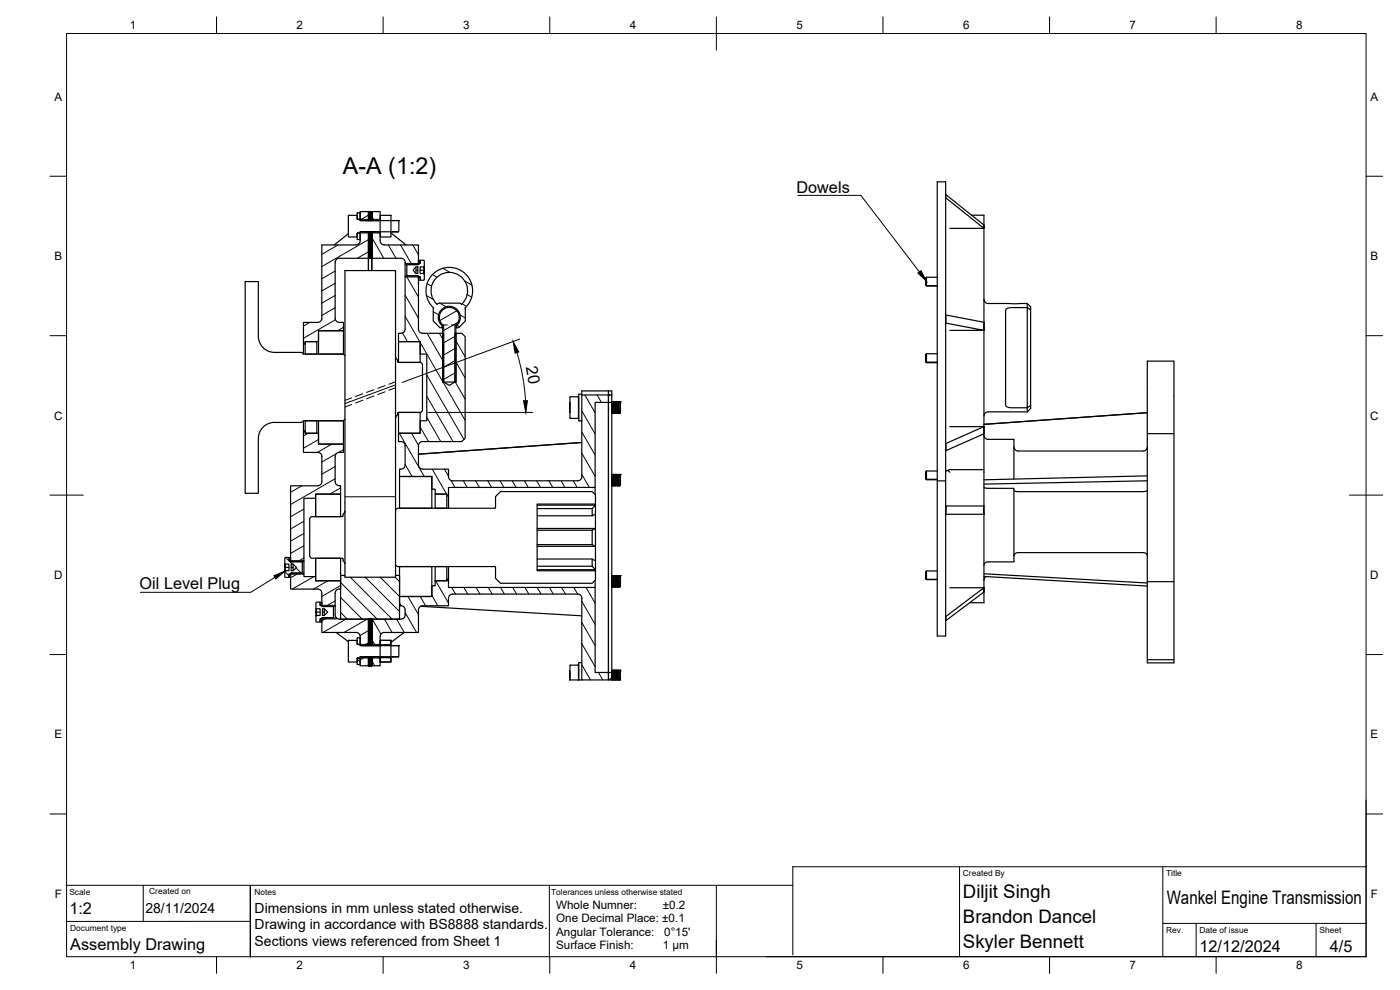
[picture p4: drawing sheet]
<svg xmlns="http://www.w3.org/2000/svg" width="420mm" height="297mm" viewBox="0 0 420 297" stroke-linecap="round" stroke-linejoin="round" font-family="sans-serif">
<!-- layer: Visible -->
<g fill="none" stroke="#000" stroke-width=".36">
<path d="M100.6 78.7v16.8a1.26 1.26 0 0 0 1.2 1.2h1.3v2.5h-7.5v3.3h-4v.7h-.5v-6.5h4.2a1.26 1.26 0 0 0 1.3-1.2M104.5 70.1l-4.2 3.4M107.2 65.7l.1 .1M107.2 65.7v-1.1l-2.6 .1-.1 6.2 2.7 .2v-1.1v1.8h.9M107.2 65.7l.2 .1M107.3 65.8h.7M107.4 65.9h.7v.3h.4l11.2 .1-.1 3.2h-11.5v.4l-.9 .1h.9M108.1 72.2v-2.6h2.5v7.9h-8.8a1.26 1.26 0 0 0-1.2 1.2M108.1 63.5h2.5v2.7h-2.5zM108.1 64v1.7M108.1 70v1.8M108.1 72.2a1.26 1.26 0 0 1-1.3 1.3h-10.2v22"/>
<path d="M108.1 63.9h-.9v1.8M108.1 65.7l-.1 .1M108.6 66.2h.1M108.7 69.5h.1M109.1 66.2h.1M109.6 66.2h.1M110.1 66.2h.1M110.2 69.5h.1M110.6 66.2h.1M110.6 77.5v3.7M110.6 69.6h1v7.9h-1zM110.6 63.5h1v2.7h-1z"/>
<path d="M110.6 69.5v.1M111.1 66.2h.1M111.6 66.2h-.1M111.6 63.5h2.5v2.7h-2.5zM111.6 77.5v3.7M111.6 69.5v.1M111.7 69.5h.1M112.1 66.2h.1M112.6 66.2h.1M112.7 69.5h.1M113.1 66.2h.1M113.6 66.2h.1"/>
<path d="M114.1 66.2h.1M114.1 64.6h3.2v6.5h-3.2zM117.3 69.9l4.6 3.6M117.6 66.2h.1M118.1 66.2h.1M118.2 69.5h.1M118.6 66.2h.1M119.1 66.2h.1M119.6 66.2h-.1M121.6 79.3v3.5M121.6 78.7a1.23 1.23 0 0 0-1.3-1.2h-8.7v-7.9h2.5v2.6a1.26 1.26 0 0 0 1.2 1.3h10.3v5.8h-4v-.6M122.1 79.4h3.3l.7-.4 .1-.9h1l.1 1.9-1.2 .1v2l1.2 .1-.1 1.9h-1l-.1-1-.8-.4h-3.2z"/>
<path d="M125.6 78.1h.5v1h-.5zM127.3 80v2.1v-1h-1.2M291.6 64.6h3.7l-.1 87.2M295.3 68.5v-1l-11.5-9.2v1l11.5 9.2h-10.2M95.6 99.2h7.5v7h-7.5zM103.5 81.2h15.2v92h-15.2zM121.6 98.7v-15.9h4v15.9a1.26 1.26 0 0 0 1.2 1.3M121.6 98.7a1.47 1.47 0 0 1-2 1.3v2.5h6.5v3.7h2v20h-2v3.8h-6.5v2.5a1.45 1.45 0 0 1 2 1.2M124.8 80.1h.6v2l-.7-.2a.87 .87 0 0 1-.6-.8 .87 .87 0 0 1 .6-.9zM124.8 80.1v1.9M124.8 81.1h.6M125.6 83.1h.5l-.1 1-.4-.1z"/>
<path d="M126.8 100h6.3v14.6l1.7 1 1.7-1v-14.6h2.1l1 1v30.5l-1 1h-11.8M127.2 82.1l.1 .1M127.2 80.1l.1 1M130.1 92.4l-.1 3.9 2 2h.7v-.5M131.1 83.2a5.5 5.5 0 0 1 7.8 .3 5.5 5.5 0 0 1-.4 7.8l-.3-.3h-6.7l-.3 .3a5.5 5.5 0 0 1-.1-8.1zM132.7 98.3h.2M132.7 97.8h.2M132.9 97.5v17.1M132.9 97.5a3 3 0 0 1-.2-4.3 3 3 0 0 1 4.3 0 3 3 0 0 1-.2 4.3M136.8 98.3h.2M136.8 97.8h.2M136.8 97.5v17.1h-4"/>
<path d="M137 97.8a3.3 3.3 0 0 0 .2-4.9 3.3 3.3 0 0 0-4.8 0 3.3 3.3 0 0 0 .3 4.9M139.6 92.4v3.9l-2 2h-.6v-.5M139.6 92.4a7 7 0 0 0 .3-10.1 7 7 0 0 0-10.1 0 7 7 0 0 0 .3 10.1M277.8 85.4l.2 .4h3.3M277.8 85.4l.2 .3h3.3M278 83.2v2.6M278 83.2l-.2 .2v2M278 83.2h3.3M283.8 94.5l11.5 2.2v2.4M283.8 94.5v2.4M283.8 94.5v2.4l11.5 2.2h-10.2M295.3 89.8a1.26 1.26 0 0 0 1.3 1.3"/>
<path d="M296.5 91.1h11.8M308.3 92.3l1 .7v28.7l-1 .7zM308.3 91.1l1 1v.9M308.3 91.1v1.2h-4.7a1.34 1.34 0 0 0-1.8 1.4v24.2a8.3 8.3 0 0 0 .3 4.1l1.1 .3 5.1 .1M91.1 103.2v3M91.6 102.5h3.5v3.7h-3.5zM103.1 106.2v.1M103.5 106.8l-.5-.6h-12l-.5-.5h-8.1a4.9 4.9 0 0 1-4.9-4.8v-16.4h-3.9v63.5h3.9v-16.4a4.9 4.9 0 0 1 4.9-4.9l8.1 .1 .5-.6h12l.5-.5M118.7 107.1l.8 1.6h6.8l.5 .5v14l-.5 .5h-6.8l-.8 1.7M119.6 102.5h6.5v6.2h-6.5zM173.4 119l-2.3 .1-.1 4.2M173.4 119h.2"/>
<path d="M173.5 119l.1 .2M173.6 119v.2M173.6 119.2v6.2M173.6 119h.1M174.6 118.5v-1.2h8v1.2v-1.2h1v1.2M174.6 118.4h-.9v7.8h.9M182.6 118.5h1v2.2h-1zM277.8 108.4l.2 .4h3.3M277.8 108.4l.2 .3h3.3M278 106.1v2.7M278 106.1l-.2 .3v2M278 106.1h3.3"/>
<path d="M344.3 108.4h8v90.5h-8zM91.1 126.2v3.1M91.6 126.2h3.5v3.8h-3.5zM95.6 126.2h7.5v7.1h-7.5zM96.6 137v7.5M96.6 137a1.23 1.23 0 0 0-1.3-1.3h-4.2v-6.4h.5v.7h4v3.3h7.5v2.4h-1.3a1.26 1.26 0 0 0-1.2 1.3v7.5a1.26 1.26 0 0 0 1.2 1.2M103.1 126.2h.1M119.6 123.7h6.5v6.3h-6.5zM121.6 133.7v5.8M125.6 133.7v2.6l49-3.6v-14.2h8v2.2h-4v25.5h-44v2.5h-.5v-.4h-3.5v-1.5h-1v-3.8h-9.7v-2.3h.4a1.26 1.26 0 0 0 1.3-1.2M125.6 139.5v-3.2l49-3.5v10.2a1.22 1.22 0 0 1-1.2 1.3h-37.6a1.26 1.26 0 0 1-1.2-1.3v-2.2h-7.8M125.6 139.5a1.26 1.26 0 0 0 1.2 1.3"/>
<path d="M126.8 132.5a1.26 1.26 0 0 0-1.2 1.2M171 121.5h.1M171 121.1v.4M171 122.5v.3M171 122.8v.1M171 123.5v.3M171 123.5h.1M171 121.7v.2M171 123.3l.1 2.2h2.3M171 120.7v.4M171 122.1v.4M171 123.3v.2"/>
<path d="M173.4 125.5h.2M173.6 125.4v.1M173.6 125.4l-.1 .1M173.6 125.5h.1M182.6 120.7v81.1M183.6 121.5l.2 2.5-.2-2.4M183.6 124h2.5M183.8 124l-.2-3.3v81.1M183.8 124h.1M184 120.6l.3 3.4-.3-3.4M184 120.6h.1M184.1 120.6l.2 3.4"/>
<path d="M184.3 124h.1M184.5 120.6l.3 3.4M184.5 120.6h.1M184.6 120.6l.2 3.4M184.8 124h.1M185 120.6l.3 3.4M185 120.6h.1M185.1 120.6l.2 3.4zM185.3 124h.1M185.5 120.6l.3 3.4zM185.6 120.6l.2 3.4M185.8 124h.1"/>
<path d="M186 120.6l.1 .7zM186 120.6h.1M186.1 120.6l-2.5 .1 .2 3.3M186.1 121.2v2.8M186.1 120.6v.7M186.1 120.6v3.4M283.8 133.1v2.1M285.1 128h10.2M295.3 130.6a1.26 1.26 0 0 0 1.3 1.2M295.3 128l-11.5 5.1M295.3 128v2.2l-11.5 5v-2.1M296.5 131.8h7.8v11.9"/>
<path d="M296.5 123.6h11.8M296.6 123.6a1.26 1.26 0 0 0-1.3 1.2M308.3 122.4v1.2M309.3 121.7v.9l-1 1M344.3 123.8l-49 3.5M344.3 130.1h8M344.3 134.1a1.26 1.26 0 0 1-1.2 1.2h-37.5a1.26 1.26 0 0 1-1.3-1.2M94.7 149.5v5.5M94.7 148.3h7.5v6.7h-7.5zM95.3 145.8h-8.1v22.7h4v-19h3.5v-1.2h7.5v-2.5h-.4M96.6 144.5a1.26 1.26 0 0 1-1.3 1.2M103.5 153.4l-.8 1.6h-9.2l-.6 .5v11.5l.6 .5h9.2l.8 1.6"/>
<path d="M119.9 143h9.7v9.5h-9.7zM130.6 148.3h3.5v4.2h-3.5zM134.6 148.7v3.8M161.2 158.6h17.5l-1 .5v4.3l1 .5h-17.5M161.2 151.6h17.5l-1 1v2.2l1-.6M161.2 159.1h16.5M161.2 152.6h16.5M161.2 154.8h16.5M178.6 146.2v2.2M178.7 151.2v-2.7l-1-1h-27.5l-1.5 1.5v3.3l-.2 .2h-29.3l-.5 .5M183.6 143.4l.2 2.3M183.6 143.3l.2 2.4"/>
<path d="M183.6 142.5l.2 3.2M183.6 145.7h2.5M183.8 145.7h.1M184 142.4l.3 3.3M184.1 142.4l.2 3.3M184.3 145.7l-.2-3.3 .2 3.3M184.3 145.7h.1M184.5 142.4l.3 3.3M184.6 142.4l.2 3.3M184.8 145.7h.1M185 142.4l.3 3.3M185.1 142.4l.2 3.3z"/>
<path d="M185.3 145.7h.1M185.5 142.4l.3 3.3M185.8 145.7l-.2-3.3 .2 3.3M185.8 145.7h.1M186 142.4l.1 .7zM186.1 142.4h-2.5l.2 3.3M186.1 143v2.7M186.1 142.4v.7M186.1 142.4v3.3M186.1 142.4h.1M277.8 143.6l.2 .3h3.3M277.8 143.6l.2 .2h3.3"/>
<path d="M278 141.3v2.6M278 141.3l-.2 .3v2M278 141.3h3.3M281.3 144.3v46.5h2.5v-136.2h-2.5v89.7h2.5M283.8 154.3h11.5M283.9 151.8l-.1 2.5M283.9 151.8h11.3M284.5 141.1l.6 .6M295.2 151.8l.1 2.5M295.3 151.8v2.5M295.3 154.3v22M295.3 146.2l1.3 .3"/>
<path d="M295.3 140.9h-10.2l-1.3 .6M296.5 146.5h7.8v22.1h-7.8M304.3 147.1l1.3 .4h37.5l1.2-.4M344.3 144.3l-49 1M344.3 142.8l-49 1.2M85.5 169.1l.1 .2M85.5 170.3l.1 .9M86.7 172.3h.5v1l-.5-.1zM86.7 170.3h-1.2v-1v2.1M86.7 167.2l.5 .1v1h-.5zM87.4 171.9l-.7 .4-.1 1-1.1-.2v-1.7l1.2-.2v-1.9l-1.2-.2 .1-1.9h1l.1 1 .8 .4h3.2v3.3h-3M87.4 169.3h.6l1 1-1 .9h-.6z"/>
<path d="M87.4 170.3h.6M87.4 171.9h.3M88 169.3v1.9M91.2 168.5v3.5M94.7 167.5v5.5M94.7 167.5h7.5v6.8h-7.5zM95.3 176.7h-8.1v-4.7h4v1h3.5v1.3h7.5v2.4h-.4M95.3 176.7a1.26 1.26 0 0 1 1.3 1.3M101.8 176.7a1.26 1.26 0 0 0-1.2 1.3v3.9h-4v-3.9M103.5 172.6h-1.3v13.2h17.7v-13.2h-1.2M118.7 169.5l.5 .5h29.3l.2 .2v3.3l1.5 1.5h27.5l1-1v-2.8h-17.5v-20h17.5v20M119.9 170h9.7v9h-9.7z"/>
<path d="M130.6 170h3.5v4.3h-3.5zM134.6 170v3.8M161.2 167.7h16.5M161.2 163.4h16.5M161.2 169.9h16.5M178.6 174.1v2.2M178.7 168.3l-1-.6v1.1a1.94 1.94 0 0 0 1 2.1h-17.5M183.6 172.8l.2 3.3zM183.6 173.7l.2 2.4M183.6 173.6l.2 2.5M183.6 176.1h2.5M183.6 172.7h2.5"/>
<path d="M183.8 176.1h.1M184 172.7l.3 3.4M184.1 172.7l.2 3.4M184.3 176.1l-.2-3.4 .2 3.4M184.3 176.1h.1M184.5 172.7l.3 3.4M184.6 172.7l.2 3.4M184.8 176.1h.1M185 172.7l.3 3.4M185.1 172.7l.2 3.4zM185.3 176.1h.1M185.5 172.7l.3 3.4"/>
<path d="M185.8 176.1l-.2-3.4 .2 3.4M185.8 176.1h.1M186 172.7l.1 .7zM186.1 173.3v2.8M186.1 172.7v.7M186.1 172.7v3.4M186.1 172.7h.1M277.8 173.6l.2 .3h3.3M277.8 173.6l.2 .2h3.3M278 171.3v2.6M278 171.3l-.2 .3v2M278 171.3h3.3"/>
<path d="M285.1 176.3h10.2M295.3 176.3v1.3M295.3 177.6v3.2h-4.3M295.3 177.6l-11.5 8.7v-1.3M295.3 173l49 2.8M295.3 172.2l49 2.7M295.3 176.3l-11.5 8.7M295.3 176.4v1.2M295.9 173l-.4 .4-.2 .7M296.6 168.6l-.8 .2-.5 .8M304.3 166.8l.3-.6 1-.4h37.5l1 .4 .2 .6M344.3 174.5h8"/>
<path d="M94.8 182.5l.2 .2M94.8 183.7l.2 .5-.2 .5h.2M96.1 185.7h.5l-.1 1-.4-.1zM96.1 180.7h.5v1h-.5zM96.1 183.7h-1.3l.2-.5-.2-.5v2.1M96.8 182l-.7-.4-.2-.9-1.1 .1v1.7l1.3 .2v2l-1.3 .1 .2 1.9h.9l.2-1 .8-.4h3.2v-3.3h-3.1M96.8 182.7h.5l1 1-1 1h-.5zM96.8 183.7h.5M96.8 182h.2M97.3 182.7v2M100.6 181.9a6.2 6.2 0 0 0 .4 3.5M100.9 189.8l3.6 2.7"/>
<path d="M101 185.4l.8 .4h8.8v7.9h-2.5v-2.7M101 185.4h-4.4v4.4l10.2-.1a1.26 1.26 0 0 1 1.3 1.3M107.2 197.6h.9M107.2 197.6v1.7h.9M107.2 193.2v-1.1h-2.5l-.2 .2 .1 6.3h2.6v-1M107.2 193.2l.2 .2M107.4 193.4h.7v.3h11.5l.1 3.2-11.6 .2v.3l-.9 .2M108.1 197.1h2.5v2.7h-2.5zM108.1 191.5v1.7M108.1 197.6v1.7M108.1 191.5l-.9-.1v1.8M108.1 193.2h-.9"/>
<path d="M108.7 197.1h.1M109.1 193.7h.1M110.2 197.1h.1M110.6 197.1h1v2.7h-1zM110.6 185.8h1v7.9h-1zM110.6 193.7h.1M111.5 193.7h.1M111.6 197.1h2.5v2.7h-2.5zM111.6 193.7h.1M111.7 197.1h.1M112.7 197.1h.1M113.1 193.7h.1"/>
<path d="M114.1 197.4l.2-.2 .2 .2 .2-.3 .3 .3 .2-.3 .3 .3 .2-.3 .3 .3 .2-.3 .3 .3 .2-.3 .3 .3 .1-.2 .2 .2v1.2h-3.2zM114.1 192.1h3.2v1.3l-.3 .3-.2-.3-.3 .3-.2-.3-.3 .3-.2-.3-.3 .3-.3-.3-.2 .3-.3-.3-.2 .3-.4-.3zM114.1 192.1h3.2v6.5h-3.2zM118.2 197.1h.1M118.6 193.7h.1M119.5 193.7h.1M120.3 181.8h-.4v-2.8h9.7v-3.2h1v-1.5h3.5v-.5h.5v2.5h44v25.5h4v2.2h-8v-24.5a1.22 1.22 0 0 0-1.2-1.3l-37.6 .1a1.22 1.22 0 0 0-1.2 1.2v2.3h-7.8M120.3 181.7a1.26 1.26 0 0 1 1.3 1.3M121.3 189.8l-4 3M121.6 183v1.5M126.2 181.9l48.4 2.9M126.8 181.7a1.26 1.26 0 0 0-1.2 1.3v6.8l-10.3-.1a1.26 1.26 0 0 0-1.2 1.3v2.7h-2.5v-7.9h8.7a1.26 1.26 0 0 0 1.3-1.3"/>
<path d="M173.4 199.6h-2.3l-.1 4.2M173.4 199.6h.2M173.5 199.5l.1 .2M173.6 199.6v.1M173.6 199.7v4.3M173.6 199.6h.1M173.8 198.8h.7M173.8 198.8l-.1 5.2M174.5 198.8l.1 .1M283.8 185v1.3M344.3 197.9h8M171 202h.1"/>
<path d="M171 201.6v.4M171 203.1v.2M171 203.3v.2M171 203.8v.2h2.7M171 202.2v.2M171 201.2v.4M171 202.7v.4M171 203.8v.2M173.7 204h.9M182.6 201.8h1v2.2h-1zM183.6 202l.1 2-.1-1.9M184 201.1l.3 2.9-.2-2.9"/>
<path d="M184.5 201.1l.2 2.9zM184.6 201.1l.2 2.9zM185.1 201.1l.2 2.9zM185.2 204l-.2-2.9 .2 2.9M185.5 201.1l.2 2.9-.2-2.9M185.6 201.1l.2 2.9zM186.1 201.1l.1 2.9h-2.6M186.1 201.1l-2.5 .1 .2 2.8-.2-2.8M186.1 201.7l-.1-.6 .1 .7M186.1 201.2v2.8"/>
</g>
<g fill="#000">
<circle cx="108.2" cy="69.5" r=".18"/>
<circle cx="108.6" cy="66.2" r=".18"/>
<circle cx="108.8" cy="69.5" r=".18"/>
<circle cx="109.2" cy="69.5" r=".18"/>
<circle cx="109.6" cy="66.2" r=".18"/>
<circle cx="109.7" cy="69.5" r=".18"/>
<circle cx="110.1" cy="66.2" r=".18"/>
<circle cx="110.3" cy="69.5" r=".18"/>
<circle cx="110.6" cy="66.2" r=".18"/>
<circle cx="110.7" cy="69.5" r=".18"/>
<circle cx="111.1" cy="66.2" r=".18"/>
<circle cx="111.3" cy="69.5" r=".18"/>
<circle cx="111.6" cy="66.2" r=".18"/>
<circle cx="111.7" cy="69.5" r=".18"/>
<circle cx="112.1" cy="66.2" r=".18"/>
<circle cx="112.2" cy="69.5" r=".18"/>
<circle cx="112.6" cy="66.2" r=".18"/>
<circle cx="112.8" cy="69.5" r=".18"/>
<circle cx="113.2" cy="69.5" r=".18"/>
<circle cx="113.6" cy="66.2" r=".18"/>
<circle cx="113.7" cy="69.5" r=".18"/>
<circle cx="114.1" cy="66.2" r=".18"/>
<circle cx="117.6" cy="66.2" r=".18"/>
<circle cx="117.8" cy="69.5" r=".18"/>
<circle cx="118.1" cy="66.2" r=".18"/>
<circle cx="118.3" cy="69.5" r=".18"/>
<circle cx="118.7" cy="69.5" r=".18"/>
<circle cx="119.1" cy="66.2" r=".18"/>
<circle cx="119.3" cy="69.5" r=".18"/>
<circle cx="119.6" cy="66.2" r=".18"/>
<circle cx="183.8" cy="124" r=".18"/>
<circle cx="184.1" cy="120.6" r=".18"/>
<circle cx="184.6" cy="120.6" r=".18"/>
<circle cx="184.8" cy="124" r=".18"/>
<circle cx="185.1" cy="120.6" r=".18"/>
<circle cx="185.3" cy="124" r=".18"/>
<circle cx="185.6" cy="120.6" r=".18"/>
<circle cx="185.8" cy="124" r=".18"/>
<circle cx="186.1" cy="120.6" r=".18"/>
<circle cx="184" cy="142.4" r=".18"/>
<circle cx="184.1" cy="142.4" r=".18"/>
<circle cx="184.5" cy="142.4" r=".18"/>
<circle cx="184.6" cy="142.4" r=".18"/>
<circle cx="185" cy="142.4" r=".18"/>
<circle cx="185.1" cy="142.4" r=".18"/>
<circle cx="185.6" cy="142.4" r=".18"/>
<circle cx="186" cy="142.4" r=".18"/>
<circle cx="186.1" cy="142.4" r=".18"/>
<circle cx="184" cy="172.7" r=".18"/>
<circle cx="184.1" cy="172.7" r=".18"/>
<circle cx="184.5" cy="172.7" r=".18"/>
<circle cx="184.6" cy="172.7" r=".18"/>
<circle cx="185" cy="172.7" r=".18"/>
<circle cx="185.1" cy="172.7" r=".18"/>
<circle cx="185.6" cy="172.7" r=".18"/>
<circle cx="186" cy="172.7" r=".18"/>
<circle cx="186.1" cy="172.7" r=".18"/>
<circle cx="108.2" cy="197.1" r=".18"/>
<circle cx="108.6" cy="193.7" r=".18"/>
<circle cx="108.8" cy="197.1" r=".18"/>
<circle cx="109.1" cy="193.7" r=".18"/>
<circle cx="109.2" cy="197.1" r=".18"/>
<circle cx="109.6" cy="193.7" r=".18"/>
<circle cx="109.7" cy="197.1" r=".18"/>
<circle cx="110.1" cy="193.7" r=".18"/>
<circle cx="110.3" cy="197.1" r=".18"/>
<circle cx="110.6" cy="193.7" r=".18"/>
<circle cx="110.6" cy="197.1" r=".18"/>
<circle cx="110.7" cy="197.1" r=".18"/>
<circle cx="111.1" cy="193.7" r=".18"/>
<circle cx="111.3" cy="197.1" r=".18"/>
<circle cx="111.6" cy="193.7" r=".18"/>
<circle cx="111.6" cy="197.1" r=".18"/>
<circle cx="111.7" cy="197.1" r=".18"/>
<circle cx="112.1" cy="193.7" r=".18"/>
<circle cx="112.2" cy="197.1" r=".18"/>
<circle cx="112.6" cy="193.7" r=".18"/>
<circle cx="112.8" cy="197.1" r=".18"/>
<circle cx="113.1" cy="193.7" r=".18"/>
<circle cx="113.2" cy="197.1" r=".18"/>
<circle cx="113.6" cy="193.7" r=".18"/>
<circle cx="113.7" cy="197.1" r=".18"/>
<circle cx="114.1" cy="193.7" r=".18"/>
<circle cx="117.6" cy="193.7" r=".18"/>
<circle cx="117.8" cy="197.1" r=".18"/>
<circle cx="118.1" cy="193.7" r=".18"/>
<circle cx="118.3" cy="197.1" r=".18"/>
<circle cx="118.6" cy="193.7" r=".18"/>
<circle cx="118.7" cy="197.1" r=".18"/>
<circle cx="119.1" cy="193.7" r=".18"/>
<circle cx="119.3" cy="197.1" r=".18"/>
<circle cx="119.6" cy="193.7" r=".18"/>
<circle cx="184" cy="201.1" r=".18"/>
<circle cx="184.1" cy="201.1" r=".18"/>
<circle cx="184.5" cy="201.1" r=".18"/>
<circle cx="184.6" cy="201.1" r=".18"/>
<circle cx="185" cy="201.1" r=".18"/>
<circle cx="185.1" cy="201.1" r=".18"/>
<circle cx="185.6" cy="201.1" r=".18"/>
<circle cx="186" cy="201.1" r=".18"/>
<circle cx="186.1" cy="201.1" r=".18"/>
</g>
<!-- layer: Visible Narrow -->
<g fill="none" stroke="#000" stroke-width=".3">
<path d="M108.1 69.9h6M108.1 65.8h6M121.6 79h4M121.6 83.1h4M132.8 100v14.6M133.2 97.5v17.1M136.5 97.5v17.1M136.9 100v14.6M87.2 172.3h4M87.2 168.2h4M96.6 185.7h4.4M96.6 181.6h4"/>
<path d="M108.1 197.4h6M108.1 193.3h6"/>
</g>
<!-- layer: Hidden Narrow -->
<path d="M132.9 97.5h1.3M135.4 97.5h1.4" fill="none" stroke="#000" stroke-width=".3"/>
<!-- layer: BORDER -->
<g fill="none" stroke="#000" stroke-width=".3">
<path d="M20 10.1h390v276.9h-390zM65 5.1v5M115 5.1v5M165 5.1v5M215 5.1v10M265 5.1v5M315 5.1v5M365 5.1v5M15 52.9h5M410 52.9h5M15 100.7h5M410 100.7h5"/>
<path d="M15 148.6h10M405 148.6h10M15 196.4h5M410 196.4h5M15 244.2h5M410 244.2h5M65 287v5M115 287v5M165 287v5M215 282.1v9.9M265 287v5M315 287v5"/>
<path d="M365 287v5"/>
</g>
<!-- layer: TITLEBLOCK -->
<g fill="none" stroke="#000" stroke-width=".3">
<path d="M237.9 260v26.5M410 240.1v46.9h-180M19.8 265.6h218.1M43 265.6v10.9M75.1 265.7v21.5v-21.5M75.1 276.4l-55 .1M164.9 265.9v21.4M215 265.9v21.4M237.9 260.1h172.1M288 260.1v26.9M349 277.1h61M349 260.1v26.9"/>
<path d="M359 277.1v9.9M395 277.1v9.9"/>
</g>
<!-- layer: Leaders -->
<path d="M275.5 81.9l.9-.7 1.6 3.2zM82.2 172.7l3.3-1.3-2.7 2.3z" fill="#000" stroke="#000" stroke-width=".3"/>
<path d="M239.4 58.6h19l17.5 23M82.5 173.2l-7.3 4.5h-33.1" fill="none" stroke="#000" stroke-width=".3"/>
<!-- layer: Hatching -->
<g fill="none" stroke="#000" stroke-width=".3">
<path d="M101.5 73.5l-4.9 2.8M108.3 69.6l-.2 .1M110.6 77.5h.1M110.7 77.5h.1M110.6 77.4l.1 .1zM110.6 77.4l.2 .1zM110.6 77.4l.2 .1M110.6 77.3l.3 .2zM110.6 77.3l.3 .2M110.6 77.3l.4 .2zM110.6 77.2l.4 .3zM110.6 77.2l.5 .3z"/>
<path d="M110.6 77.2l.5 .3M110.6 77.1l.7 .4M110.6 77.1l.7 .4zM110.6 77l.8 .5zM110.6 77l.8 .5M110.6 76.9l1 .6M110.6 76.9l1 .6zM110.6 76.8l1 .6M110.6 76.8l1 .6zM110.6 76.7l1 .7M110.6 76.7l1 .6zM110.6 76.6l1 .6"/>
<path d="M110.6 76.6l1 .6zM110.6 76.5l1 .7M110.6 76.5l1 .6zM110.6 76.5l1 .6M110.6 76.4l1 .6zM110.6 76.4l1 .6M110.6 76.3l1 .6zM110.6 76.3l1 .6M110.6 76.2l1 .6zM110.6 76.2l1 .6M110.6 76.1l1 .6zM110.6 76.1l1 .6"/>
<path d="M110.6 76l1 .6zM110.6 76l1 .6M110.6 75.9l1 .6zM110.6 75.9l1 .6M110.6 75.8l1 .6zM110.6 75.8l1 .6M110.6 75.7l1 .6zM110.6 75.7l1 .6M110.6 75.7l1 .5zM110.6 75.6l1 .6M110.6 75.6l1 .6zM110.6 75.6l1 .5z"/>
<path d="M110.6 75.5l1 .6M110.6 75.5l1 .6zM110.6 75.4l1 .6M110.6 75.4l1 .6zM110.6 75.3l1 .6M110.6 75.3l1 .6zM110.6 75.2l1 .6M110.6 75.2l1 .6zM110.6 75.1l1 .7M110.6 75.1l1 .6zM110.6 75l1 .7M110.6 75l1 .6z"/>
<path d="M110.6 75l1 .6M110.6 74.9l1 .6zM110.6 74.9l1 .6M110.6 74.8l1 .6zM110.6 74.8l1 .6M110.6 74.7l1 .6zM110.6 74.7l1 .6M110.6 74.6l1 .6zM110.6 74.6l1 .6M110.6 74.5l1 .6zM110.6 74.5l1 .6M110.6 74.5l1 .5z"/>
<path d="M110.6 74.4l1 .6zM110.6 74.4l1 .6M110.6 74.3l1 .6zM110.6 74.3l1 .6M110.6 74.2l1 .6zM110.6 74.2l1 .6M110.6 74.2l1 .5zM110.6 74.1l1 .6M110.6 74.1l1 .6zM110.6 74l1 .6M110.6 74l1 .6zM110.6 73.9l1 .6"/>
<path d="M110.6 73.9l1 .6zM110.6 73.8l1 .7M110.6 73.8l1 .6zM110.6 73.7l1 .6M110.6 73.7l1 .6zM110.6 73.6l1 .7M110.6 73.6l1 .6zM110.6 73.6l1 .6M110.6 73.5l1 .6zM110.6 73.5l1 .6M110.6 73.4l1 .6zM110.6 73.4l1 .6"/>
<path d="M110.6 73.3l1 .6zM110.6 73.3l1 .6M110.6 73.2l1 .6zM110.6 73.2l1 .6M110.6 73.1l1 .6zM110.6 73.1l1 .6M110.6 73.1l1 .5zM110.6 73l1 .6zM110.6 73l1 .6M110.6 72.9l1 .6zM110.6 72.9l1 .6M110.6 72.8l1 .6"/>
<path d="M110.6 72.8l1 .5zM110.6 72.7l1 .6M110.6 72.7l1 .6zM110.6 72.6l1 .6M110.6 72.6l1 .6zM110.6 72.5l1 .6M110.6 72.5l1 .6zM110.6 72.4l1 .6M110.6 72.4l1 .6zM110.6 72.3l1 .6M110.6 72.3l1 .6zM110.6 72.2l1 .7"/>
<path d="M110.6 72.2l1 .6zM110.6 72.1l1 .7M110.6 72.1l1 .6zM110.6 72.1l1 .6M110.6 72l1 .6zM110.6 72l1 .6M110.6 71.9l1 .6zM110.6 71.8l1 .6zM110.6 71.8l1 .6M110.6 71.7l1 .6zM110.6 71.7l1 .6M110.6 71.6l1 .6z"/>
<path d="M110.6 71.6l1 .6M110.6 71.6l1 .5zM110.6 71.5l1 .6zM110.6 71.5l1 .6M110.6 71.4l1 .6zM110.6 71.4l1 .6M110.6 71.3l1 .6M110.6 71.3l1 .6zM110.6 71.2l1 .6M110.6 71.2l1 .6zM110.6 71.1l1 .6M110.6 71.1l1 .6z"/>
<path d="M110.6 71l1 .6M110.6 71l1 .6zM110.6 70.9l1 .7M110.6 70.9l1 .6zM110.6 70.8l1 .6M110.6 70.8l1 .6zM110.6 70.7l1 .7M110.6 70.7l1 .6zM110.6 70.7l1 .6M110.6 70.6l1 .6zM110.6 70.6l1 .6M110.6 70.5l1 .6z"/>
<path d="M110.6 70.5l1 .6M110.6 70.4l1 .6zM110.6 70.4l1 .6M110.6 70.3l1 .6zM110.6 70.3l1 .6M110.6 70.2l1 .6zM110.6 70.2l1 .6M110.6 70.2l1 .5zM110.6 70.1l1 .6M110.6 70l1 .6zM110.6 70l1 .6M110.6 69.9l1 .6z"/>
<path d="M110.6 69.9l1 .6M110.6 69.9l1 .5zM110.6 69.8l1 .6M110.6 69.8l1 .6zM110.6 69.7l1 .6M110.6 69.7l1 .6zM110.6 69.6l1 .6M110.6 69.6l1 .6zM110.6 66.2h.1M110.7 66.2h.1M110.6 66.1l.1 .1zM110.6 66.1l.2 .1z"/>
<path d="M110.6 66l.3 .2-.3-.1M110.6 66l.4 .2zM110.6 65.9l.4 .3zM110.6 65.9l.5 .3zM110.6 65.9l.5 .3M110.6 65.8l.7 .4M110.6 65.8l.7 .4zM110.6 65.7l.8 .5zM110.6 65.7l.8 .5M110.6 65.6l.9 .6zM110.6 65.6l1 .6M110.6 65.6l1 .6z"/>
<path d="M110.6 65.5l1 .6zM110.6 65.5l1 .6M110.6 65.5l1 .5zM110.6 65.4l1 .6M110.6 65.4l1 .6zM110.6 65.3l1 .6M110.6 65.3l1 .6zM110.6 65.2l1 .6M110.6 65.2l1 .6zM110.6 65.1l1 .7M110.6 65.1l1 .6zM110.6 65l1 .6"/>
<path d="M110.6 65l1 .6zM110.6 64.9l1 .7M110.6 64.9l1 .6zM110.6 64.9l1 .6M110.6 64.8l1 .6zM110.6 64.8l1 .6M110.6 64.7l1 .6zM110.6 64.7l1 .6M110.6 64.6l1 .6zM110.6 64.6l1 .6M110.6 64.5l1 .6zM110.6 64.5l1 .6"/>
<path d="M110.6 64.4l1 .6zM110.6 64.4l1 .6M110.6 64.4l1 .5zM110.6 64.3l1 .6zM110.6 64.3l1 .6M110.6 64.2l1 .6zM110.6 64.2l1 .6M110.6 64.1l1 .6M110.6 64.1l1 .6zM110.6 64l1 .6M110.6 64l1 .6zM110.6 64l1 .5z"/>
<path d="M110.6 63.9l1 .6M110.6 63.9l1 .6zM110.6 63.8l1 .6M110.6 63.8l1 .6zM110.6 63.7l1 .6M110.6 63.7l1 .6zM110.6 63.6l1 .6M110.6 63.6l1 .6zM110.6 63.5l1 .7M110.6 63.5l1 .6zM110.6 64.5l-2.5 1.5M110.6 75.6l-3.4 1.9"/>
<path d="M110.6 69.6l1 .5M110.6 69.6l1 .5zM110.6 63.5l1 .6M110.7 69.6l.9 .5zM110.7 63.5l.9 .5zM110.8 69.6l.8 .4M110.8 69.6l.8 .4zM110.9 69.6l.7 .4M110.9 63.5l.7 .5M111 69.6l.6 .3zM111 63.5l.6 .4M111 63.5l.6 .3z"/>
<path d="M111 66.2l-.4-.3 .4 .3M111 63.5l.6 .3-.5-.3M111.1 66.2l-.5-.3 .5 .3M111.1 77.5l-.5-.4 .6 .4M111.1 63.5l.5 .3M111.1 66.2l-.5-.4 .7 .4M111.1 63.5l.5 .2M111.2 69.6l.4 .3M111.3 69.6l.3 .2M111.3 69.6l.3 .2zM111.3 77.5l-.7-.4 .7 .4M111.3 69.6l.3 .1-.3-.1"/>
<path d="M111.3 63.5l.3 .2zM111.3 69.6l.3 .1zM111.4 69.6l.2 .1zM111.4 63.5l.2 .1zM111.4 66.2l-.8-.5 .8 .5M111.4 63.5l.2 .1M111.4 77.5l-.8-.6 .9 .6M111.5 63.5l.1 .1zM111.5 66.2l-.9-.6 1 .6M111.5 63.5h.1M111.5 69.6l.1 .1M111.6 69.6h.1"/>
<path d="M111.6 77.5l-1-.6 1 .6M111.6 77.4l-1-.6 1 .6M111.6 77.3l-1-.6 1 .6M111.6 77.2l-1-.6 1 .6M111.6 77.1l-1-.6 1 .6M111.6 77l-1-.6 1 .6M111.6 76.9l-1-.6 1 .6M111.6 76.8l-1-.6 1 .6M111.6 76.7l-1-.6 1 .6M111.6 76.5l-1-.5 1 .5M111.6 76.5l-1-.6 1 .6M111.6 76.4l-1-.6 1 .6"/>
<path d="M111.6 76.3l-1-.6 1 .6M111.6 76.2l-1-.6 1 .6M111.6 76.1l-1-.6 1 .6M111.6 76l-1-.6 1 .6M111.6 75.9l-1-.6 1 .6M111.6 75.8l-1-.6 1 .6M111.6 75.7l-1-.6 1 .6M111.6 75.6l-1-.6 1 .6M111.6 75.5l-1-.6 1 .6M111.6 75.4l-1-.6 1 .6M111.6 75.3l-1-.6 1 .6M111.6 75.1l-1-.5 1 .5"/>
<path d="M111.6 75.1l-1-.6 1 .6M111.6 75l-1-.6 1 .6M111.6 74.9l-1-.6 1 .6M111.6 74.8l-1-.6 1 .6M111.6 74.7l-1-.6 1 .6M111.6 74.6l-1-.6 1 .6M111.6 74.5l-1-.6 1 .6M111.6 74.4l-1-.6 1 .6M111.6 74.3l-1-.6 1 .6M111.6 74.2l-1-.6 1 .6M111.6 74.1l-1-.6 1 .6M111.6 74l-1-.6 1 .6"/>
<path d="M111.6 73.9l-1-.6 1 .6M111.6 73.8l-1-.6 1 .6M111.6 73.7l-1-.6 1 .6M111.6 73.6l-1-.6 1 .6M111.6 73.5l-1-.6 1 .6M111.6 73.4l-1-.6 1 .6M111.6 73.3l-1-.6 1 .6M111.6 73.2l-1-.6 1 .6M111.6 73.1l-1-.6 1 .6M111.6 73l-1-.6 1 .6M111.6 72.9l-1-.6 1 .6M111.6 72.8l-1-.6 1 .6"/>
<path d="M111.6 72.7l-1-.6 1 .6M111.6 72.6l-1-.6 1 .6M111.6 72.5l-1-.6 1 .6M111.6 72.5l-1-.6 1 .5-1-.5 1 .5-1-.5-14 8.1M111.6 72.4l-1-.6 1 .6M111.6 72.2l-1-.5 1 .5M111.6 72.2l-1-.6 1 .6M111.6 72.1l-1-.6 1 .6M111.6 72l-1-.6 1 .6M111.6 71.9l-1-.6 1 .6M111.6 71.8l-1-.6 1 .6M111.6 71.7l-1-.6 1 .6"/>
<path d="M111.6 71.6l-1-.6 1 .6M111.6 71.5l-1-.6 1 .6M111.6 71.4l-1-.6 1 .6M111.6 71.3l-1-.6 1 .6M111.6 71.2l-1-.6 1 .6M111.6 71.1l-1-.6 1 .6M111.6 71l-1-.6 1 .6M111.6 70.9l-1-.6 1 .6M111.6 70.8l-1-.6 1 .6M111.6 70.7l-1-.6 1 .6M111.6 70.6l-1-.6 1 .6M111.6 70.5l-1-.6 1 .6"/>
<path d="M111.6 70.4l-1-.6 1 .6M111.6 70.3l-1-.6 1 .6M111.6 70.2l-1-.6 1 .6M111.6 70.1l-.9-.5 .9 .5M111.6 70l-.8-.4 .8 .4M111.6 69.9l-.6-.3 .6 .3M111.6 69.7l-.2-.1 .2 .1M111.6 66.1l-1-.6 1 .6M111.6 66l-1-.6 1 .6M111.6 65.9l-1-.6 1 .6M111.6 65.8l-1-.6 1 .6M111.6 65.7l-1-.6 1 .6"/>
<path d="M111.6 65.6l-1-.6 1 .6M111.6 65.5l-1-.6 1 .6M111.6 65.4l-1-.6 1 .6M111.6 65.3l-1-.6 1 .6M111.6 65.2l-1-.5 1 .5M111.6 65.1l-1-.6 1 .6M111.6 65l-1-.6 1 .6M111.6 64.9l-1-.6 1 .6M111.6 64.8l-1-.6 1 .6M111.6 64.7l-1-.6 1 .6M111.6 64.6l-1-.6 1 .6M111.6 64.5l-1-.6 1 .6"/>
<path d="M111.6 64.4l-1-.6 1 .6M111.6 64.3l-1-.6 1 .6M111.6 64.2l-1-.6 1 .6M111.6 64.1l-1-.6 1 .6M111.6 63.9l-.7-.4 .7 .4M111.6 63.8l-.6-.3 .6 .3M111.6 63.8l-.5-.3 .5 .3M111.6 71.3l3.6 6.2M111.6 64.9l.7 1.3M111.6 63.5h.1M116.5 73.5l2.4 4M120.2 73.5l3.4 5.8"/>
<path d="M123.9 73.5l1.7 3M126.1 78.6l-.3 .5M92.9 96.7l-1.8 1.1M100.6 81.3l-4 2.3M100.6 85l-4 2.3M100.6 88.7l-4 2.3M100.6 92.3l-4 2.3M100.7 95.9l-9.6 5.6M103.1 98.2l-1.8 1M120.8 99.9l1.5 2.6M121.6 94.9l4.4 7.6M121.6 88.6l4 6.9"/>
<path d="M121.9 82.8l3.7 6.4M128 88.7l2 1.1M128.2 100l4.9 8.6M128.2 85.1l1.3 .8M129.8 82.4l1.3 .8M130 93.5l1.6 .9M131.8 100l1.3 2.2M132 91l1.9 1.1M132.9 80.5l2.2 1.3M137.1 93.2l-5.1 3M137.2 97.6l.7 .5M137.5 96.7l-4.6 2.6"/>
<path d="M138.1 94.5l1.6 .9M138.7 91.2l1.3 .8M139.5 84.3l2.1 1.2M140.2 88.4l1.4 .8M126.1 102.7l13.5 23.4M128.1 118.9l7.9 13.6M128.1 112.6l11.1 19.3M136.5 114.5l3.1 5.3M136.5 108.1l3.1 5.3M136.5 101.8l3.1 5.3M136.8 100.7l-3.9 2.3M136.8 104.4l-3.9 2.3"/>
<path d="M136.8 108.1l-3.9 2.2M136.8 111.7l-3.9 2.3M175.5 118.5l3.1 5.3M179.2 118.5l1.3 2.2M183 118.5l-.4 .4M92.5 130l-1.4 .8M95.6 131.9l-4.5 2.6M99.6 133.3l-4.4 2.4M100.6 140l-4 2.3M101 136.1l-4.4 2.5M103.1 134.9l-1.6 .9M119.8 130l7.5 12.9"/>
<path d="M121.6 139.4l2.1 3.5M123.5 130l2.1 3.6M126.1 128.1l2.5 4.4M127 136.1l.1 .1M128.1 125.3l4.2 7.2M130.6 135.9h.1M134.1 135.6v.1M137.6 135.4h.1M141.1 135.1l.1 .1M144.7 134.9h.1M148.2 134.6v.1M151.7 134.4h.1"/>
<path d="M155.2 134.1v.1M158.7 133.9h.1M162.3 133.6v.1M165.8 133.4h.1M169.3 133.1h.1M172.8 132.9h.1M174.6 135.9l4 7M174.6 129.6l4 6.9M174.6 123.2l4 7M90.6 145.7l-3.4 2M91.2 152.7l-4 2.3M91.2 156.4l-4 2.3"/>
<path d="M100.6 143.6l-13.4 7.8M102.2 146.4l-3.2 1.8M119.9 142.8l.1 .1M129.7 140.7l4.3 7.5M133.4 140.7l1.2 2.2M134.1 148.3l.2 .4M135.3 144.2l1.2 2M139.1 144.3l1.1 1.9M142.7 144.3l1.2 1.9M146.4 144.3l1.2 1.9M150.1 144.3l1.1 1.9M153.7 144.3l1.2 1.9"/>
<path d="M157.4 144.3l1.1 1.9M161.1 144.3l1.1 1.9M164.7 144.3l1.2 1.9M168.4 144.3l1.1 1.9M172.1 144.3l1.1 1.9M174.6 142.3l2.3 3.9M85.5 171.5l1.2 1.2M85.7 167.2l2 2M88.8 170.4l1.6 1.5M89.6 172l-2.4 1.4M91.2 160l-4 2.4M91.2 163.7l-4 2.3"/>
<path d="M91.2 167.4l-1.9 1.1M94.2 173l-6.5 3.7M98.4 174.3l-4.3 2.4M102.2 175.7l-5.6 3.3M102.2 179.3l6.5 6.4M102.2 174.8l11 10.9M105.1 173.2l12.6 12.5M109.6 173.2l10.3 10.3M114.1 173.2l5.8 5.8M118.6 173.2l1.3 1.3M122.4 179l3.2 5.4M126.1 179l1.6 2.7"/>
<path d="M129.6 178.7l1.8 3M130.7 174.3l3.9 6.6M134.1 173.7l.5 .9M135.5 176.2l1.2 2M139.2 176.2l1.2 2M142.9 176.2l1.1 2M146.5 176.2l1.2 2M150.2 176.2l1.2 2M153.9 176.2l1.1 2M157.5 176.2l1.2 2M161.2 176.2l1.1 2M164.9 176.2l1.1 2"/>
<path d="M168.5 176.2l1.2 2M172.2 176.2l1.2 2M175.9 176.2l2.7 4.8M98.1 185.4l-1.5 .9M100.6 180.3l-2.7 1.6M102.2 183.8l2 1.9M103.9 185.7l-6.9 4M107.2 197.7l.9 .9M109.7 197.1l-1.6 .9M110.2 185.7l-6.9 4M110.6 199.7h.1M110.6 199.6l.1 .1"/>
<path d="M110.6 199.6l.2 .1zM110.6 199.6l.3 .1zM110.6 199.5l.3 .2zM110.6 199.5l.3 .2M110.6 199.5l.4 .2zM110.6 199.5l.5 .2zM110.6 199.5l.5 .2M110.6 199.4l.5 .3zM110.6 199.4l.6 .3zM110.6 199.4l.7 .3M110.6 199.3l.8 .4zM110.6 199.3l.8 .4"/>
<path d="M110.6 199.2l.9 .5zM110.6 199.2l1 .5M110.6 199.1l1 .6zM110.6 199.1l1 .6M110.6 199l1 .6zM110.6 199l1 .6M110.6 199l1 .5zM110.6 198.9l1 .6zM110.6 198.9l1 .6M110.6 198.8l1 .6zM110.6 198.8l1 .6M110.6 198.7l1 .6"/>
<path d="M110.6 198.7l1 .5zM110.6 198.6l1 .6M110.6 198.6l1 .6zM110.6 198.6l1 .5zM110.6 198.5l1 .6M110.6 198.5l1 .6zM110.6 198.4l1 .6M110.6 198.4l1 .6zM110.6 198.3l1 .6M110.6 198.3l1 .6zM110.6 198.2l1 .6M110.6 198.2l1 .6z"/>
<path d="M110.6 198.1l1 .7M110.6 198.1l1 .6zM110.6 198l1 .7M110.6 198l1 .6zM110.6 198l1 .6M110.6 197.9l1 .6zM110.6 197.9l1 .6M110.6 197.8l1 .6zM110.6 197.8l1 .6M110.6 197.7l1 .6zM110.6 197.7l1 .6M110.6 197.6l1 .6z"/>
<path d="M110.6 197.6l1 .6M110.6 197.5l1 .6zM110.6 197.5l1 .6M110.6 197.4l1 .6zM110.6 197.4l1 .6M110.6 197.3l1 .6zM110.6 197.3l1 .6M110.6 197.2l1 .6M110.6 197.2l1 .6zM110.6 197.1l1 .6zM110.6 193.7h.1M110.7 193.7h.1"/>
<path d="M110.6 193.6l.1 .1zM110.6 193.6l.2 .1zM110.6 193.6l.2 .1M110.6 193.5l.2 .2zM110.6 193.5l.3 .2zM110.6 193.5l.3 .2M110.6 193.4l.4 .3zM110.6 193.4l.5 .3zM110.6 193.4l.6 .3M110.6 193.3l.7 .4M110.6 193.2l.7 .5zM110.6 193.2l.8 .5z"/>
<path d="M110.6 193.2l.8 .5M110.6 193.1l1 .6M110.6 193l1 .6zM110.6 193l1 .6M110.6 192.9l1 .6zM110.6 192.9l1 .6M110.6 192.9l1 .5zM110.6 192.8l1 .6zM110.6 192.8l1 .5zM110.6 192.7l1 .6M110.6 192.7l1 .6zM110.6 192.6l1 .6"/>
<path d="M110.6 192.6l1 .6zM110.6 192.5l1 .6M110.6 192.5l1 .6zM110.6 192.4l1 .6M110.6 192.4l1 .6zM110.6 192.3l1 .7M110.6 192.3l1 .6zM110.6 192.2l1 .7M110.6 192.2l1 .6zM110.6 192.2l1 .6M110.6 192.1l1 .6zM110.6 192.1l1 .6"/>
<path d="M110.6 192l1 .6zM110.6 192l1 .6M110.6 191.9l1 .6zM110.6 191.9l1 .6M110.6 191.8l1 .6zM110.6 191.8l1 .6M110.6 191.7l1 .6zM110.6 191.7l1 .6M110.6 191.7l1 .5zM110.6 191.6l1 .6zM110.6 191.6l1 .6M110.6 191.5l1 .6z"/>
<path d="M110.6 191.5l1 .6M110.6 191.4l1 .6zM110.6 191.4l1 .6M110.6 191.4l1 .5zM110.6 191.3l1 .6M110.6 191.3l1 .6zM110.6 191.2l1 .6M110.6 191.2l1 .6zM110.6 191.1l1 .6M110.6 191.1l1 .6zM110.6 191l1 .7M110.6 191l1 .6z"/>
<path d="M110.6 191l1 .5M110.6 190.9l1 .6zM110.6 190.8l1 .7M110.6 190.8l1 .6zM110.6 190.8l1 .6M110.6 190.7l1 .6zM110.6 190.7l1 .6M110.6 190.6l1 .6zM110.6 190.6l1 .6M110.6 190.5l1 .6zM110.6 190.5l1 .6M110.6 190.4l1 .6z"/>
<path d="M110.6 190.4l1 .6M110.6 190.3l1 .6zM110.6 190.3l1 .6M110.6 190.3l1 .5zM110.6 190.2l1 .6zM110.6 190.2l1 .6M110.6 190.1l1 .6zM110.6 190.1l1 .6M110.6 190l1 .6M110.6 190l1 .5zM110.6 189.9l1 .6M110.6 189.9l1 .6z"/>
<path d="M110.6 189.9l1 .5zM110.6 189.8l1 .6M110.6 189.8l1 .6zM110.6 189.7l1 .6M110.6 189.7l1 .6zM110.6 189.6l1 .6M110.6 189.6l1 .6zM110.6 189.5l1 .6M110.6 189.5l1 .6zM110.6 189.4l1 .7M110.6 189.4l1 .6zM110.6 189.3l1 .7"/>
<path d="M110.6 189.3l1 .6zM110.6 189.2l1 .6zM110.6 189.2l1 .6M110.6 189.1l1 .6zM110.6 189.1l1 .6M110.6 189l1 .6zM110.6 189l1 .6M110.6 188.9l1 .6zM110.6 188.9l1 .6M110.6 188.8l1 .6zM110.6 188.8l1 .6M110.6 188.8l1 .5z"/>
<path d="M110.6 188.7l1 .6zM110.6 188.7l1 .6M110.6 188.6l1 .6zM110.6 188.6l1 .6M110.6 188.5l1 .6M110.6 188.5l1 .6zM110.6 188.4l1 .6M110.6 188.4l1 .6zM110.6 188.3l1 .6M110.6 188.3l1 .6zM110.6 188.2l1 .6M110.6 188.2l1 .6z"/>
<path d="M110.6 188.1l1 .7M110.6 188.1l1 .6zM110.6 188.1l1 .5M110.6 188l1 .6zM110.6 187.9l1 .7M110.6 187.9l1 .6zM110.6 187.9l1 .6M110.6 187.8l1 .6zM110.6 187.8l1 .6M110.6 187.7l1 .6zM110.6 187.7l1 .6M110.6 187.6l1 .6z"/>
<path d="M110.6 187.6l1 .6M110.6 187.5l1 .6zM110.6 187.5l1 .6M110.6 187.4l1 .6zM110.6 187.4l1 .6M110.6 187.4l1 .5zM110.6 187.3l1 .6M110.6 187.2l1 .6zM110.6 187.2l1 .6M110.6 187.1l1 .6M110.6 187.1l1 .5zM110.6 187l1 .6"/>
<path d="M110.6 187l1 .6zM110.6 186.9l1 .6M110.6 186.9l1 .6zM110.6 186.8l1 .6M110.6 186.8l1 .6zM110.6 186.7l1 .6M110.6 186.7l1 .6zM110.6 186.6l1 .6M110.6 186.6l1 .6zM110.6 186.5l1 .7M110.6 186.5l1 .6zM110.6 186.4l1 .7"/>
<path d="M110.6 186.4l1 .6zM110.6 186.4l1 .6M110.6 186.3l1 .6zM110.6 186.3l1 .6M110.6 186.2l1 .6zM110.6 186.2l1 .6M110.6 186.1l1 .6zM110.6 186.1l1 .6M110.6 186l1 .6zM110.6 186l1 .6M110.6 185.9l1 .6zM110.6 185.9l1 .6"/>
<path d="M110.6 185.9l1 .5zM110.6 185.8l1 .6M110.6 185.7l1 .6zM110.6 197.1l1 .5zM110.6 185.7l1 .6M110.7 185.7l.9 .6zM110.7 197.1l.9 .4M110.7 185.7l.9 .5zM110.8 197.1l.8 .4zM110.8 185.7l.8 .5M110.8 185.7l.8 .5zM110.9 197.1l.7 .4z"/>
<path d="M110.9 185.7l.7 .4zM110.9 197.1l.7 .3M111 197.1l.6 .3zM111 193.7l-.4-.3 .4 .3M111.1 197.1l.5 .2M111.1 185.7l.5 .3zM111.1 197.1l.5 .2zM111.1 185.7l.5 .3-.4-.3M111.2 197.1l.4 .2zM111.2 185.7l.4 .3zM111.3 199.7l-.7-.4 .7 .4M111.3 185.7l.3 .2"/>
<path d="M111.3 193.7l-.7-.4 .7 .4M111.3 197.1l.3 .2M111.3 197.1l.3 .1zM111.4 199.7l-.8-.5 .8 .5M111.4 199.7l-.8-.5 .9 .5M111.4 193.7l-.8-.6 .9 .6M111.4 185.7l.2 .1zM111.5 197.1l.1 .1M111.5 185.7h.1M111.5 197.1h.1M111.6 185.8h.1M111.6 197.1h.1"/>
<path d="M111.6 199.7l-1-.6 1 .6M111.6 199.6l-1-.6 1 .6M111.6 199.5l-1-.6 1 .6M111.6 199.4l-1-.6 1 .6M111.6 199.3l-1-.6 1 .6M111.6 199.2l-1-.6 1 .6M111.6 199.1l-1-.6 1 .6M111.6 199l-1-.6 1 .6M111.6 198.9l-1-.6 1 .6M111.6 198.8l-1-.6 1 .6M111.6 198.7l-1-.6 1 .6M111.6 198.6l-1-.6 1 .6"/>
<path d="M111.6 198.5l-1-.6 1 .6M111.6 198.4l-1-.5 1 .5M111.6 198.3l-1-.6 1 .6M111.6 198.1l-1-.5 1 .5M111.6 198.1l-1-.6 1 .6M111.6 198l-1-.6 1 .6M111.6 197.9l-1-.6 1 .6M111.6 197.8l-1-.6 1 .6M111.6 197.6l-1-.5 1 .6M111.6 197.7l-1-.6 1 .6M111.6 197.6l-1-.5 1 .5M111.6 197.4l-.5-.3 .5 .3"/>
<path d="M111.6 197.3l-.4-.2 .4 .2M111.6 197.2l-.3-.1 .3 .1M111.6 193.7l-1-.6 1 .6M111.6 193.6l-1-.6 1 .6M111.6 193.5l-1-.6 1 .6M111.6 193.4l-1-.6 1 .6-1-.6 1 .6-1-.6-1.4 .9M111.6 193.4l-1-.6 1 .6M111.6 193.3l-1-.6 1 .6M111.6 193.2l-1-.6 1 .6M111.6 193.1l-1-.6 1 .6M111.6 193l-1-.6 1 .6M111.6 192.9l-1-.6 1 .6"/>
<path d="M111.6 192.8l-1-.6 1 .6M111.6 192.7l-1-.6 1 .6M111.6 192.6l-1-.5 1 .5M111.6 192.5l-1-.6 1 .6M111.6 192.3l-1-.5 1 .5M111.6 192.3l-1-.6 1 .6M111.6 192.2l-1-.6 1 .6M111.6 192.1l-1-.6 1 .6M111.6 192l-1-.6 1 .6M111.6 191.9l-1-.6 1 .6M111.6 191.8l-1-.6 1 .6M111.6 191.7l-1-.6 1 .6"/>
<path d="M111.6 191.6l-1-.6 1 .6M111.6 191.5l-1-.6 1 .6M111.6 191.4l-1-.6 1 .6M111.6 191.3l-1-.6 1 .6M111.6 191.2l-1-.6 1 .6M111.6 191.1l-1-.6 1 .6M111.6 191l-1-.6 1 .6M111.6 190.9l-1-.6 1 .6M111.6 190.8l-1-.6 1 .6M111.6 190.7l-1-.6 1 .6M111.6 190.6l-1-.6 1 .6M111.6 190.5l-1-.6 1 .6"/>
<path d="M111.6 190.4l-1-.6 1 .6M111.6 190.3l-1-.6 1 .6M111.6 190.2l-1-.6 1 .6M111.6 190.1l-1-.6 1 .6M111.6 190l-1-.6 1 .6M111.6 189.9l-1-.6 1 .6M111.6 189.9l-1-.6 1 .5-1-.5 1 .5-1-.5-2.5 1.4M111.6 189.8l-1-.6 1 .6M111.6 189.7l-1-.5 1 .5M111.6 189.6l-1-.6 1 .6M111.6 189.4l-1-.5 1 .5M111.6 189.4l-1-.6 1 .6"/>
<path d="M111.6 189.3l-1-.6 1 .6M111.6 189.2l-1-.6 1 .6M111.6 189.1l-1-.6 1 .6M111.6 189l-1-.6 1 .6M111.6 188.9l-1-.6 1 .6M111.6 188.8l-1-.6 1 .6M111.6 188.7l-1-.6 1 .6M111.6 188.6l-1-.6 1 .6M111.6 188.5l-1-.6 1 .6M111.6 188.4l-1-.6 1 .6M111.6 188.3l-1-.6 1 .6M111.6 188.2l-1-.6 1 .6"/>
<path d="M111.6 188.1l-1-.6 1 .6M111.6 188l-1-.6 1 .6M111.6 187.9l-1-.6 1 .6M111.6 187.8l-1-.6 1 .6M111.6 187.7l-1-.6 1 .6M111.6 187.6l-1-.6 1 .6M111.6 187.5l-1-.6 1 .6M111.6 187.4l-1-.6 1 .6M111.6 187.3l-1-.6 1 .6M111.6 187.2l-1-.6 1 .6M111.6 187.1l-1-.6 1 .6M111.6 187l-1-.6 1 .6"/>
<path d="M111.6 186.9l-1-.6 1 .6M111.6 186.8l-1-.5 1 .5M111.6 186.7l-1-.6 1 .6M111.6 186.5l-1-.5 1 .5M111.6 186.5l-1-.6 1 .6M111.6 186.4l-1-.6 1 .6M111.6 186.3l-.9-.6 .9 .6M111.6 186.2l-.7-.5 .7 .5M111.6 186l-.7-.3 .7 .4M111.6 186.1l-.6-.4 .6 .4M111.6 186l-.5-.3 .5 .3M111.6 198.3l.8 1.4"/>
<path d="M111.6 191.9l1 1.8M111.7 185.7l2.6 4.6M115.4 185.7l2.3 4M119 185.7l2.3 4M119.9 180.9l.5 .8M121.6 183.8l3.4 5.9M174.6 199.4l2.6 4.6M174.6 193.1l4 6.9M174.6 186.7l4 7M174.6 180.4l4 6.9M179.6 201.7l1.3 2.3M183.6 203.2l-.7 .8"/>
</g>
<!-- layer: Sketch22 -->
<path d="M105.5 119.4l-2 .7M108.9 118.2l-2.2 .8M112.2 118.8l-2.2 .9M112.2 116.9l-2.2 .8M115.6 117.5l-2.3 .9M115.6 115.7l-2.2 .8M118.7 115.5l-15.2 5.6M118.7 116.3l-2 .8M118.7 114.6l-2 .7M105.6 121.4l-2.1 .7M108.9 120.1l-2.2 .8M118.7 149l-15.2 .1" fill="none" stroke="#000" stroke-width=".3"/>
<!-- layer: FD_Dimensions -->
<path d="M155.1 105.8l1.8 7.1 .8 7.3M156 101.7l-35.3 13.1M128.4 123.7h31.5" fill="none" stroke="#000" stroke-width=".3"/>
<path d="M154 102.5l1.7 3.1-1.1 .4zM157.1 120.3l1.2-.1-.5 3.5z" fill="#000" stroke="#000" stroke-width=".3"/>
<text font-size="7" x="102.9" y="52.3">A-A (1:2)</text>
<g font-size="5.6">
<text x="289" y="269.5">Diljit Singh</text>
<text x="350.2" y="271.3">Wankel Engine Transmission</text>
<text x="289" y="277.1">Brandon Dancel</text>
<text x="289" y="284.6">Skyler Bennett</text>
</g>
<g font-size="4.9">
<text x="239" y="57.9">Dowels</text>
<text x="157.8" y="110.1" transform="rotate(80 157.8 110.1)">20</text>
<text x="41.9" y="176.7">Oil Level Plug</text>
<text x="20.8" y="274.1">1:2</text>
<text x="21.1" y="285">Assembly Drawing</text>
<text x="360" y="285.5">12/12/2024</text>
<text x="399.1" y="285.7">4/5</text>
</g>
<g font-size="4.2">
<text x="43.6" y="273.8">28/11/2024</text>
<text x="76.4" y="273.8">Dimensions in mm unless stated otherwise.</text>
<text x="76.4" y="278.8">Drawing in accordance with BS8888 standards.</text>
<text x="76.4" y="283.8">Sections views referenced from Sheet 1</text>
</g>
<g font-size="3.5">
<text x="39" y="8.8">1</text>
<text x="89" y="8.8">2</text>
<text x="139" y="8.8">3</text>
<text x="189" y="8.8">4</text>
<text x="239" y="8.8">5</text>
<text x="289" y="8.8">6</text>
<text x="339" y="8.8">7</text>
<text x="389" y="8.8">8</text>
<text x="16.3" y="30.2">A</text>
<text x="411.3" y="30.2">A</text>
<text x="16.3" y="78">B</text>
<text x="411.3" y="78">B</text>
<text x="16.2" y="125.9">C</text>
<text x="411.2" y="125.9">C</text>
<text x="16.2" y="173.7">D</text>
<text x="411.2" y="173.7">D</text>
<text x="16.3" y="221.6">E</text>
<text x="411.3" y="221.6">E</text>
<text x="16.4" y="269.4">F</text>
<text x="411.4" y="269.4">F</text>
<text x="166.9" y="272.7">Whole Numner:</text>
<text x="198.9" y="272.7">±0.2</text>
<text x="166.9" y="276.7">One Decimal Place: ±0.1</text>
<text x="166.9" y="280.7">Angular Tolerance:</text>
<text x="199.3" y="280.7">0°15'</text>
<text x="166.9" y="284.7">Surface Finish:</text>
<text x="198.9" y="284.7">1 μm</text>
<text x="39" y="290.8">1</text>
<text x="89" y="290.8">2</text>
<text x="139" y="290.8">3</text>
<text x="189" y="290.8">4</text>
<text x="239" y="290.8">5</text>
<text x="289" y="290.8">6</text>
<text x="339" y="290.8">7</text>
<text x="389" y="290.8">8</text>
</g>
<g font-size="2.5">
<text x="289" y="262.9">Created By</text>
<text x="350" y="262.9">Title</text>
<text x="20.8" y="268.4">Scale</text>
<text x="44.8" y="268.2">Created on</text>
<text x="76.4" y="268.6">Notes</text>
<text x="165.4" y="268.6">Tolerances unless otherwise stated</text>
<text x="21.1" y="279.3">Document type</text>
<text x="350" y="279.9">Rev.</text>
<text x="360" y="279.9">Date of issue</text>
<text x="396" y="279.9">Sheet</text>
</g>
</svg>
